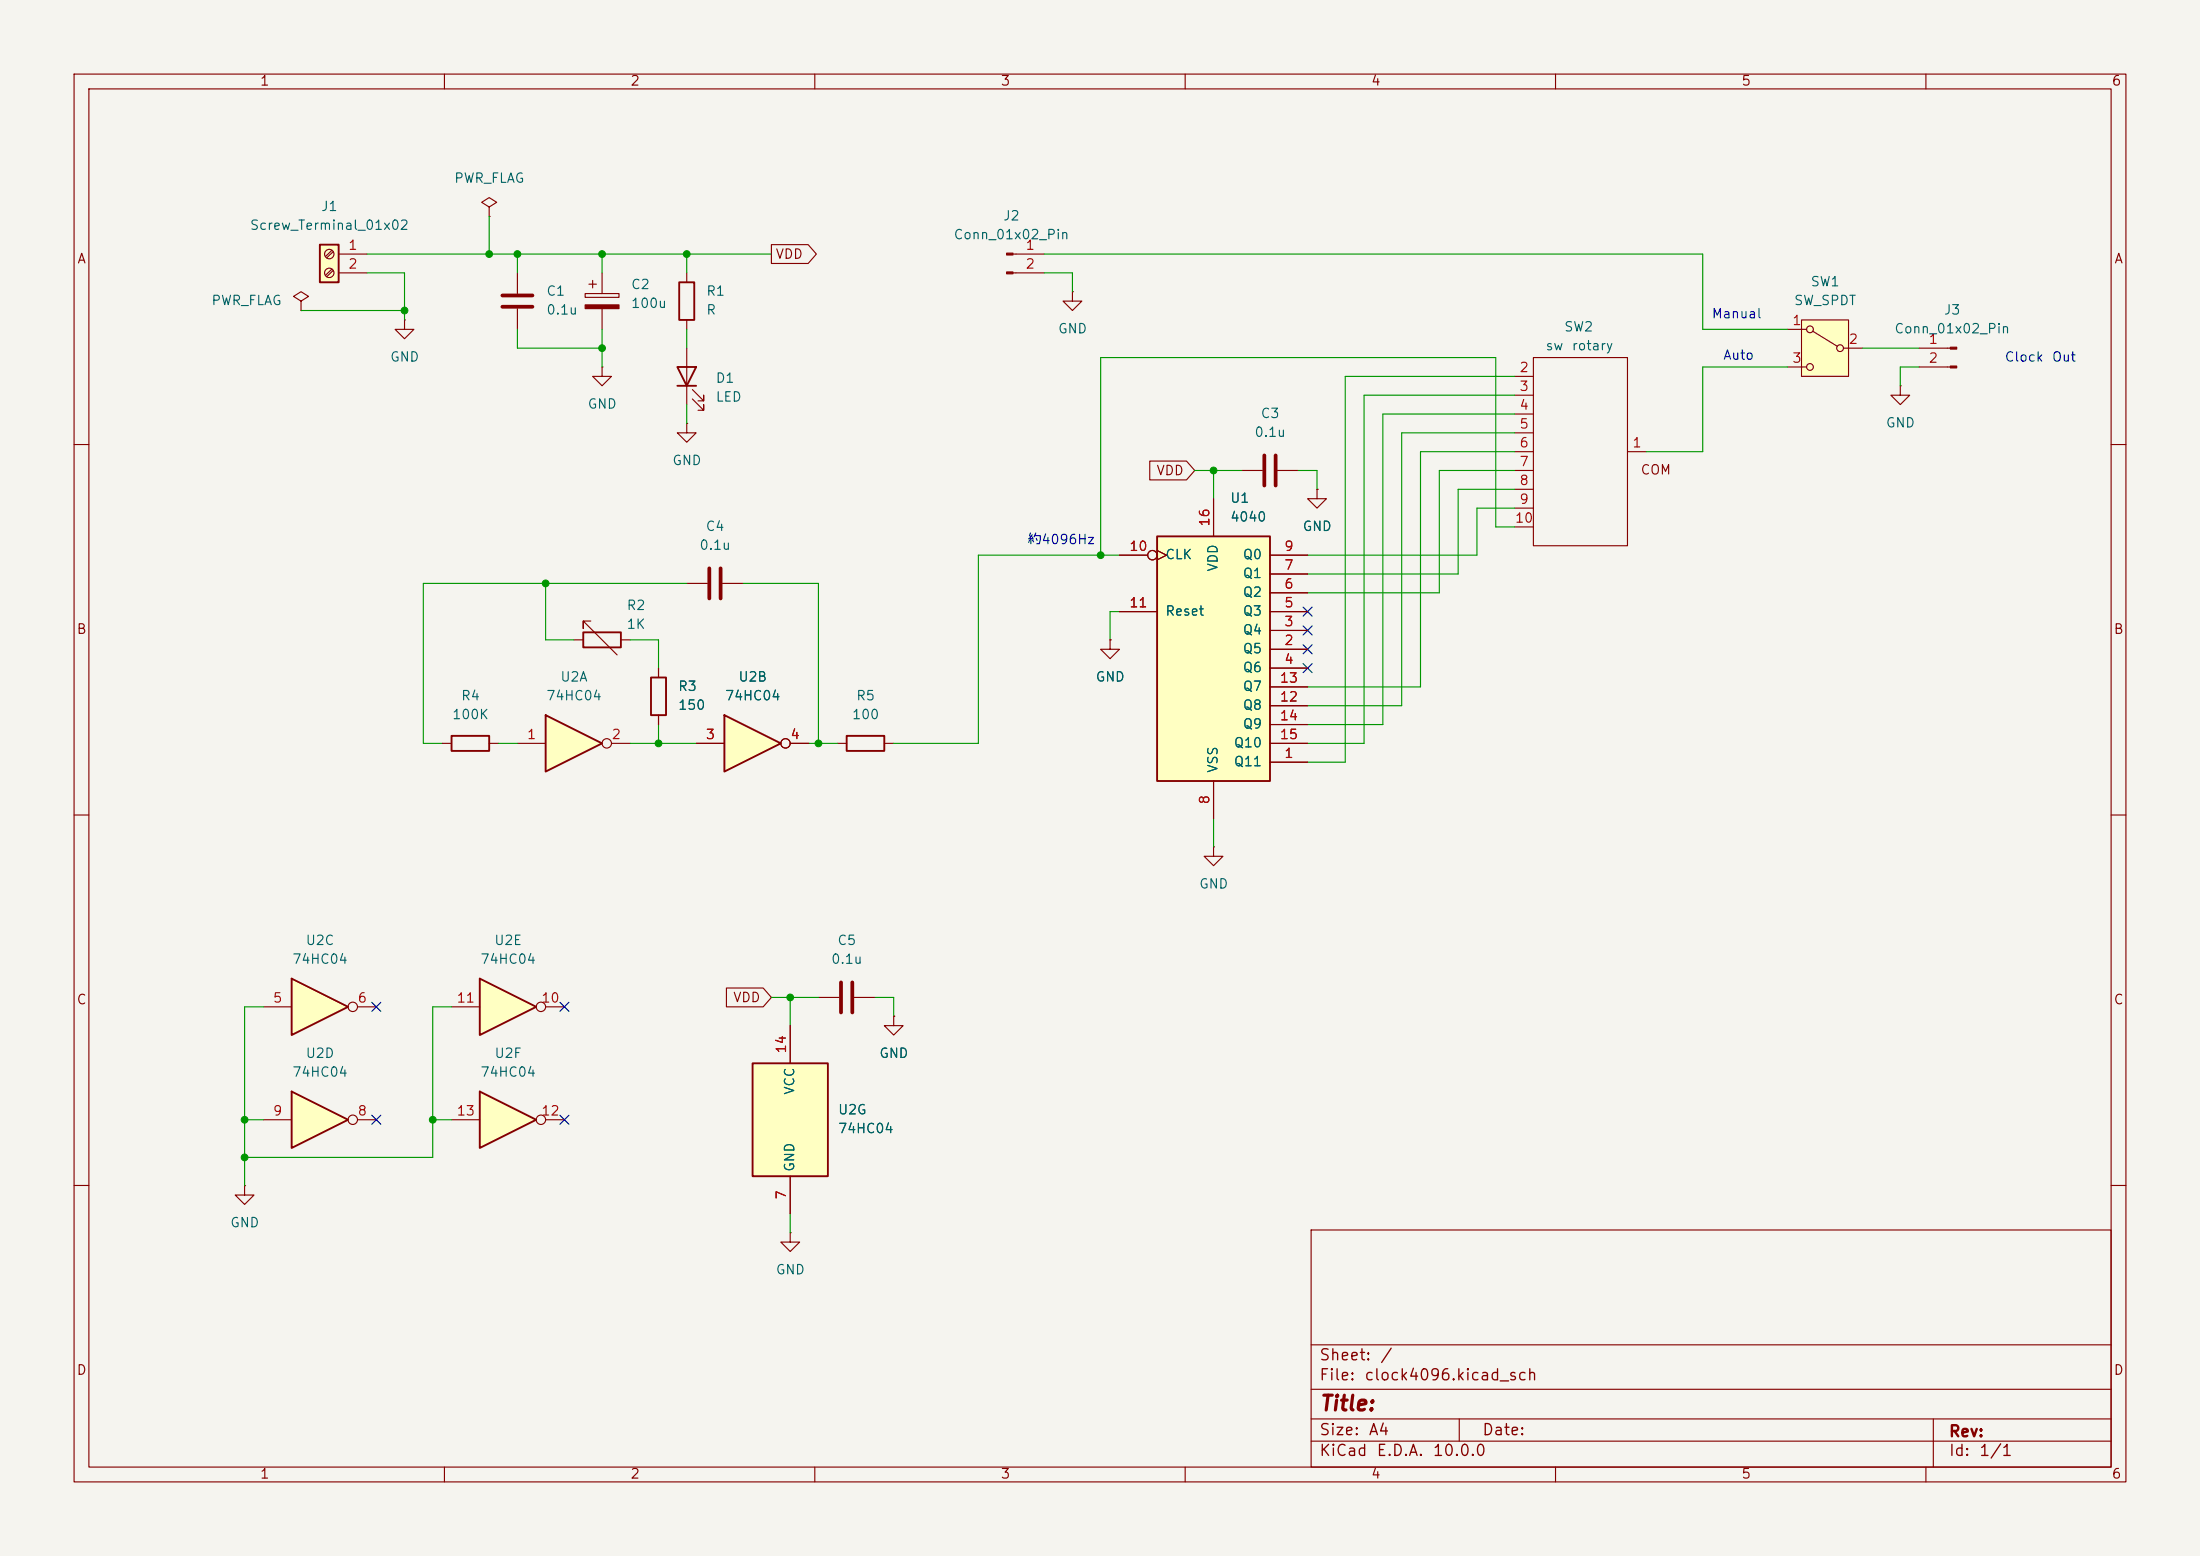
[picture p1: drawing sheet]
<svg xmlns="http://www.w3.org/2000/svg" width="297mm" height="210mm" viewBox="0 0 297 210" stroke-linecap="round" stroke-linejoin="round" font-family="sans-serif">
<path d="M0 0h297v210h-297z" fill="#f5f4ef" stroke="#f5f4ef" stroke-width=".14"/>
<g fill="none" stroke="#840000" stroke-width=".15">
<path d="M10 10h277v190h-277zM12 12h273v186h-273zM60 10v2M110 10v2M160 10v2M210 10v2M260 10v2M92.7 36.8v1.3M92.7 43.2v1.3M204.5 50.8h2.5M204.5 53.3h2.5M204.5 55.9h2.5"/>
<path d="M204.5 58.4h2.5M207 48.3h12.7v25.4h-12.7zM256.5 52.1v1.2h1.3l-1.3 1.3-1.2-1.3h1.2M256.5 52.1h.1M259.1 47h4.2M259.1 49.5h4.2M10 60h2M92.7 78.7h2.8M97.5 78.7h2.8M177.8 66v1.3h1.3l-1.3 1.3-1.3-1.3h1.3M177.8 66h.1M204.5 61h2.5"/>
<path d="M204.5 63.5h2.5M204.5 66h2.5M204.5 68.6h2.5M204.5 71.1h2.5M219.7 61h2.5M285 60h2M10 110h2M285 110h2M10 160h2M177 166h108v32h-108zM285 160h2M60 198v2"/>
<path d="M110 198v2M160 198v2M177 194.5h108M177 191.5h108M177 187.5h108M177 181.5h108M197 191.5v3M210 198v2M260 198v2M261 191.5v6.5"/>
</g>
<path d="M95.8 76.7v4.1M97.3 76.7v4.1" fill="none" stroke="#840000" stroke-width=".51"/>
<path d="M91.7 38.1h2v5.1h-2z" fill="none" stroke="#840000" stroke-width=".25"/>
<g fill="#840000" stroke="#840000" stroke-width=".15">
<path d="M263.3 46.9h.9v.2h-.9z"/>
<path d="M263.3 49.4h.9v.3h-.9z"/>
</g>
<path d="M64.8 132.1l7.6 3.8-7.6 3.8z" fill="#ffffc2"/>
<path d="M64.8 132.1l7.6 3.8-7.6 3.8z" fill="none" stroke="#840000" stroke-width=".25"/>
<g fill="none" stroke="#840000" stroke-width=".15">
<path d="M61 135.9h3.8M73.7 135.9h2.5"/>
<circle cx="73" cy="135.9" r=".63"/>
</g>
<path d="M243.2 43.2h6.4v7.6h-6.4z" fill="#ffffc2"/>
<g fill="none" stroke="#840000" stroke-width=".15">
<path d="M136.8 34.3h4.2M136.8 36.8h4.2M40.6 40.6l1.1-.6-1.1-.6-1 .6 1 .6v1.3M40.6 41.9h.1M241.3 44.5h2.5M241.3 49.5h2.5M243.2 43.2h6.4v7.6h-6.4zM244.7 44.7l3.3 2M248.9 47h2.6M110.5 134.6h2.8M115.3 134.6h2.8"/>
<circle cx="244.3" cy="44.5" r=".46"/>
<circle cx="244.3" cy="49.5" r=".46"/>
<circle cx="248.4" cy="47" r=".46"/>
</g>
<g fill="#840000" stroke="#840000" stroke-width=".15">
<path d="M135.9 34.2h.9v.2h-.9z"/>
<path d="M135.9 36.7h.9v.3h-.9z"/>
</g>
<path d="M113.5 132.6v4.1M115.1 132.6v4.1" fill="none" stroke="#840000" stroke-width=".51"/>
<path d="M97.8 96.5l7.6 3.8-7.6 3.8z" fill="#ffffc2"/>
<path d="M97.8 96.5l7.6 3.8-7.6 3.8zM114.3 99.3h5.1v2h-5.1z" fill="none" stroke="#840000" stroke-width=".25"/>
<g fill="none" stroke="#840000" stroke-width=".15">
<path d="M94 100.3h3.8M106.7 100.3h2.5M113 100.3h1.3M119.4 100.3h1.2"/>
<circle cx="106" cy="100.3" r=".63"/>
</g>
<path d="M64.8 147.3l7.6 3.8-7.6 3.8z" fill="#ffffc2"/>
<path d="M64.8 147.3l7.6 3.8-7.6 3.8z" fill="none" stroke="#840000" stroke-width=".25"/>
<g fill="none" stroke="#840000" stroke-width=".15">
<path d="M61 151.1h3.8M73.7 151.1h2.5"/>
<circle cx="73" cy="151.1" r=".63"/>
</g>
<path d="M43.2 33h2.5v5.1h-2.5z" fill="#ffffc2"/>
<path d="M43.2 33h2.5v5.1h-2.5zM61 99.3h5v2h-5z" fill="none" stroke="#840000" stroke-width=".25"/>
<g fill="none" stroke="#840000" stroke-width=".15">
<path d="M44.8 33.8l-.9 .8M44.8 36.3l-.9 .9M45 34l-.9 .8M45 36.5l-.9 .8M45.7 34.3h3.8M45.7 36.8h3.8M54.6 43.2v1.3h1.3l-1.3 1.2-1.3-1.2h1.3M54.6 43.2h.1M81.3 49.5v1.3h1.2l-1.2 1.3-1.3-1.3h1.3M81.3 49.5h.1M59.7 100.3h1.3M66 100.3h1.3"/>
<path d="M106.7 166.4v1.2h1.2l-1.2 1.3-1.3-1.3h1.3M106.7 166.4h.1"/>
<circle cx="44.4" cy="36.8" r=".63"/>
<circle cx="44.4" cy="34.3" r=".63"/>
</g>
<path d="M101.6 143.5h10.2v15.3h-10.2z" fill="#ffffc2"/>
<path d="M101.6 143.5h10.2v15.3h-10.2z" fill="none" stroke="#840000" stroke-width=".25"/>
<path d="M66 27.9l1.1-.6-1.1-.6-1 .6 1 .6v1.3M66 29.2h.1M106.7 138.4v5.1M120.6 137.2v1.2h1.3l-1.3 1.3-1.2-1.3h1.2M120.6 137.2h.1M106.7 158.8v5" fill="none" stroke="#840000" stroke-width=".15"/>
<path d="M39.4 147.3l7.6 3.8-7.6 3.8z" fill="#ffffc2"/>
<path d="M39.4 147.3l7.6 3.8-7.6 3.8z" fill="none" stroke="#840000" stroke-width=".25"/>
<g fill="none" stroke="#840000" stroke-width=".15">
<path d="M35.6 151.1h3.8M48.3 151.1h2.5"/>
<circle cx="47.6" cy="151.1" r=".63"/>
</g>
<path d="M39.4 132.1l7.6 3.8-7.6 3.8z" fill="#ffffc2"/>
<path d="M39.4 132.1l7.6 3.8-7.6 3.8z" fill="none" stroke="#840000" stroke-width=".25"/>
<g fill="none" stroke="#840000" stroke-width=".15">
<path d="M35.6 135.9h3.8M48.3 135.9h2.5"/>
<circle cx="47.6" cy="135.9" r=".63"/>
</g>
<path d="M73.7 96.5l7.6 3.8-7.6 3.8z" fill="#ffffc2"/>
<path d="M91.4 49.5h2.6l-1.3 2.6zM91.4 52.1h2.6M73.7 96.5l7.6 3.8-7.6 3.8zM78.7 85.3h5.1v2.1h-5.1zM87.9 91.4h2v5.1h-2z" fill="none" stroke="#840000" stroke-width=".25"/>
<g fill="none" stroke="#840000" stroke-width=".15">
<path d="M69.8 36.8v2.8M79 39.6h4.6v.5h-4.6zM79.5 38.4h1M80 37.8v1.1M81.3 36.8v2.8M144.8 39.4v1.2h1.2l-1.2 1.3-1.3-1.3h1.3M144.8 39.4h.1M69.8 41.7v2.8M81.3 41.7v2.8M92.7 57.2v1.2h1.3l-1.3 1.3-1.3-1.3h1.3M92.7 57.2h.1M92.7 47v7.6"/>
<path d="M93.5 53.8l1.5 1.6v-.8v.8h-.8M93.5 52.6l1.5 1.5v-.8v.8h-.8M77.5 86.4h1.2M79.8 83.8h-1.1v1v-1l4.6 4.6M83.8 86.4h1.3M88.9 90.2v1.2M88.9 96.5v1.3M69.8 100.3h3.9M82.5 100.3h2.6M33 160v1.3h1.3l-1.3 1.3-1.3-1.3h1.3M33 160h.1"/>
<circle cx="81.9" cy="100.3" r=".63"/>
</g>
<path d="M67.8 39.9h4.1M67.8 41.4h4.1" fill="none" stroke="#840000" stroke-width=".51"/>
<path d="M79 41.1h4.6v.6h-4.6z" fill="#840000" stroke="#840000" stroke-width=".15"/>
<path d="M156.2 72.4h15.2v33h-15.2z" fill="#ffffc2"/>
<path d="M156.2 72.4h15.2v33h-15.2z" fill="none" stroke="#840000" stroke-width=".25"/>
<g fill="none" stroke="#840000" stroke-width=".15">
<path d="M104.1 33h5l1.1 1.3-1.1 1.3h-5zM151.1 74.9h3.8M155.2 62.2h5l1.1 1.3-1.1 1.3h-5zM156.2 74.3l1.3 .6-1.3 .7M163.8 67.3v5.1M167.6 63.5h2.8M171.4 77.5h5.1M171.4 74.9h5.1M172.5 63.5h2.8M177.8 66h.1M88.9 90.2v1.2M88.9 96.5v1.3"/>
<path d="M149.9 86.4v1.2h1.2l-1.2 1.3-1.3-1.3h1.3M149.9 86.4h.1M151.1 82.6h5.1M171.4 87.6h5.1M171.4 85.1h5.1M171.4 90.2h5.1M171.4 82.6h5.1M171.4 80h5.1M171.4 95.3h5.1M171.4 92.7h5.1M171.4 97.8h5.1M94 100.3h3.8"/>
<path d="M106.7 100.3h2.5M163.8 114.3v1.3h1.3l-1.3 1.2-1.2-1.2h1.2M163.8 114.3h.1M163.8 105.4v5.1M171.4 102.9h5.1M171.4 100.3h5.1M98.1 133.3h4.9l1.1 1.3-1.1 1.3h-4.9zM106.7 138.4v5.1M120.6 137.2h.1M106.7 158.8v5"/>
<circle cx="155.6" cy="74.9" r=".63"/>
<circle cx="106" cy="100.3" r=".63"/>
</g>
<path d="M170.7 61.5v4M172.2 61.5v4" fill="none" stroke="#840000" stroke-width=".51"/>
<g fill="none" stroke="#009600" stroke-width=".15">
<path d="M49.5 34.3h54.6M49.5 36.8h5.1v6.4M66 29.2v5.1M69.8 34.3v2.5M81.3 34.3v2.5M92.7 34.3v2.5M141 34.3h88.9v10.2h11.4M141 36.8h3.8v2.6M40.6 41.9h14M69.8 44.5v2.5h11.5M81.3 44.5v5M92.7 44.5v2.5"/>
<path d="M92.7 54.6v2.6M204.5 58.4h-15.3v36.9h-12.7M204.5 53.3h-20.4v47h-7.6M204.5 50.8h-22.9v52.1h-5.1M204.5 55.9h-17.8v41.9h-10.2M241.3 49.5h-11.4v11.5h-7.7M251.5 47h7.6M259.1 49.5h-2.6v2.6M73.7 78.7v7.7h3.8M92.7 78.7h-35.6v21.6h2.6M100.3 78.7h10.2v21.6M151.1 74.9h-19v25.4h-11.5"/>
<path d="M161.3 63.5h6.3M163.8 63.5v3.8M175.3 63.5h2.5v2.5M204.5 71.1h-2.6v-22.8h-53.3v26.6M204.5 61h-12.7v31.7h-15.3M204.5 68.6h-5.1v6.3h-22.9M204.5 66h-7.7v11.5h-20.3M204.5 63.5h-10.2v16.5h-17.8M85.1 86.4h3.8v3.8M88.9 97.8v2.5M151.1 82.6h-1.2v3.8M67.3 100.3h2.5"/>
<path d="M85.1 100.3h8.9M109.2 100.3h3.8M163.8 110.5v3.8M35.6 135.9h-2.6v24.1M61 135.9h-2.6v20.3h-25.4M104.1 134.6h6.4M106.7 134.6v3.8M118.1 134.6h2.5v2.6M33 151.1h2.6M58.4 151.1h2.6M106.7 163.8v2.6"/>
</g>
<g fill="none" stroke="#000084" stroke-width=".15">
<path d="M175.9 89.6l1.2 1.2M175.9 81.9l1.2 1.3M175.9 84.5l1.2 1.2M175.9 87l1.2 1.2M177.1 89.6l-1.2 1.2M177.1 81.9l-1.2 1.3M177.1 84.5l-1.2 1.2M177.1 87l-1.2 1.2M50.2 135.3l1.2 1.2M51.4 135.3l-1.2 1.2M75.6 135.3l1.2 1.2M76.8 135.3l-1.2 1.2"/>
<path d="M50.2 150.5l1.2 1.2M51.4 150.5l-1.2 1.2M75.6 150.5l1.2 1.2M76.8 150.5l-1.2 1.2"/>
</g>
<g fill="#009600" stroke="#009600" stroke-width=".14">
<circle cx="58.4" cy="151.1" r=".46"/>
<circle cx="106.7" cy="134.6" r=".46"/>
<circle cx="33" cy="151.1" r=".46"/>
<circle cx="33" cy="156.2" r=".46"/>
<circle cx="110.5" cy="100.3" r=".46"/>
<circle cx="88.9" cy="100.3" r=".46"/>
<circle cx="66" cy="34.3" r=".46"/>
<circle cx="69.8" cy="34.3" r=".46"/>
<circle cx="81.3" cy="47" r=".46"/>
<circle cx="54.6" cy="41.9" r=".46"/>
<circle cx="73.7" cy="78.7" r=".46"/>
<circle cx="92.7" cy="34.3" r=".46"/>
<circle cx="81.3" cy="34.3" r=".46"/>
<circle cx="163.8" cy="63.5" r=".46"/>
<circle cx="148.6" cy="74.9" r=".46"/>
</g>
<text font-size="2" fill="#840000" x="178" y="190.9">Title:</text>
<g font-size="1.5" fill="#840000">
<text x="178" y="184">Sheet:</text>
<text x="186.2" y="184">/</text>
<text x="178" y="186.7">File:</text>
<text x="184.1" y="186.7">clock4096.kicad_sch</text>
<text x="178" y="196.9">KiCad</text>
<text x="178" y="194.1">Size:</text>
<text x="184.7" y="194.1">A4</text>
<text x="185.7" y="196.9">E.D.A.</text>
<text x="193.3" y="196.9">10.0.0</text>
<text x="200" y="194.1">Date:</text>
<text x="263" y="194.3">Rev:</text>
<text x="263" y="196.9">Id:</text>
<text x="267.1" y="196.9">1/1</text>
</g>
<g font-size="1.3" fill="#840000">
<text x="35" y="11.9">1</text>
<text x="85" y="11.9">2</text>
<text x="135" y="11.9">3</text>
<text x="185" y="11.9">4</text>
<text x="235" y="11.9">5</text>
<text x="285" y="11.9">6</text>
<text x="10.3" y="35.9">A</text>
<text x="104.6" y="35.2">VDD</text>
<text x="285.3" y="35.9">A</text>
<text x="156" y="64.5">VDD</text>
<text x="221.4" y="64.4">COM</text>
<text x="10.3" y="85.9">B</text>
<text x="285.3" y="85.9">B</text>
<text x="10.3" y="135.9">C</text>
<text x="98.9" y="135.6">VDD</text>
<text x="285.3" y="135.9">C</text>
<text x="10.3" y="185.9">D</text>
<text x="285.3" y="185.9">D</text>
<text x="35" y="199.9">1</text>
<text x="85" y="199.9">2</text>
<text x="135" y="199.9">3</text>
<text x="185" y="199.9">4</text>
<text x="235" y="199.9">5</text>
<text x="285" y="199.9">6</text>
</g>
<g font-size="1.3" fill="#006464">
<text x="43.3" y="28.8">J1</text>
<text x="61.2" y="25">PWR_FLAG</text>
<text x="33.6" y="31.3">Screw_Terminal_01x02</text>
<text x="128.7" y="32.6">Conn_01x02_Pin</text>
<text x="135.3" y="30.1">J2</text>
<text x="28.5" y="41.5">PWR_FLAG</text>
<text x="73.7" y="40.2">C1</text>
<text x="85.1" y="39.3">C2</text>
<text x="85.1" y="41.9">100u</text>
<text x="95.3" y="40.2">R1</text>
<text x="242.1" y="41.5">SW_SPDT</text>
<text x="244.3" y="39">SW1</text>
<text x="73.7" y="42.8">0.1u</text>
<text x="95.3" y="42.8">R</text>
<text x="142.7" y="45.3">GND</text>
<text x="208.6" y="47.6">sw</text>
<text x="211.1" y="45.1">SW2</text>
<text x="212.1" y="47.6">rotary</text>
<text x="255.7" y="45.3">Conn_01x02_Pin</text>
<text x="262.3" y="42.8">J3</text>
<text x="52.6" y="49.1">GND</text>
<text x="96.5" y="52">D1</text>
<text x="79.2" y="55.5">GND</text>
<text x="96.5" y="54.5">LED</text>
<text x="169.3" y="59.3">0.1u</text>
<text x="170.1" y="56.7">C3</text>
<text x="254.5" y="58">GND</text>
<text x="90.7" y="63.1">GND</text>
<text x="95.2" y="72">C4</text>
<text x="166" y="68.2">U1</text>
<text x="166" y="70.7">4040</text>
<text x="175.8" y="72">GND</text>
<text x="94.3" y="74.5">0.1u</text>
<text x="157.2" y="75.8">CLK</text>
<text x="164.7" y="77.2" transform="rotate(-90 164.7 77.2)">VDD</text>
<text x="167.7" y="75.8">Q0</text>
<text x="84.5" y="82.7">R2</text>
<text x="157.2" y="83.4">Reset</text>
<text x="167.7" y="83.4">Q3</text>
<text x="167.7" y="80.9">Q2</text>
<text x="167.7" y="78.3">Q1</text>
<text x="84.5" y="85.2">1K</text>
<text x="167.7" y="88.5">Q5</text>
<text x="167.7" y="86">Q4</text>
<text x="62.2" y="94.8">R4</text>
<text x="73.6" y="94.8">74HC04</text>
<text x="75.6" y="92.3">U2A</text>
<text x="91.4" y="93.6">R3</text>
<text x="97.8" y="94.8">74HC04</text>
<text x="99.6" y="92.3">U2B</text>
<text x="115.5" y="94.8">R5</text>
<text x="147.8" y="92.3">GND</text>
<text x="167.7" y="91">Q6</text>
<text x="167.7" y="93.6">Q7</text>
<text x="60.9" y="97.4">100K</text>
<text x="91.4" y="96.1">150</text>
<text x="114.9" y="97.4">100</text>
<text x="166.5" y="101.2">Q10</text>
<text x="167.7" y="96.1">Q8</text>
<text x="167.7" y="98.7">Q9</text>
<text x="164.7" y="104.4" transform="rotate(-90 164.7 104.4)">VSS</text>
<text x="166.5" y="103.7">Q11</text>
<text x="161.8" y="120.2">GND</text>
<text x="39.4" y="130.4">74HC04</text>
<text x="41.2" y="127.9">U2C</text>
<text x="64.8" y="130.4">74HC04</text>
<text x="66.6" y="127.9">U2E</text>
<text x="112.1" y="130.4">0.1u</text>
<text x="113" y="127.9">C5</text>
<text x="41.2" y="143.1">U2D</text>
<text x="66.7" y="143.1">U2F</text>
<text x="118.6" y="143.1">GND</text>
<text x="39.4" y="145.6">74HC04</text>
<text x="64.8" y="145.6">74HC04</text>
<text x="107.5" y="147.8" transform="rotate(-90 107.5 147.8)">VCC</text>
<text x="113" y="153.3">74HC04</text>
<text x="113" y="150.7">U2G</text>
<text x="107.5" y="158.2" transform="rotate(-90 107.5 158.2)">GND</text>
<text x="31" y="166">GND</text>
<text x="104.6" y="172.3">GND</text>
</g>
<g font-size="1.3" fill="#a90000">
<text x="46.9" y="34">1</text>
<text x="138.4" y="34">1</text>
<text x="46.9" y="36.6">2</text>
<text x="138.4" y="36.6">2</text>
<text x="241.9" y="44.2">1</text>
<text x="249.5" y="46.7">2</text>
<text x="260.3" y="46.7">1</text>
<text x="205" y="50.5">2</text>
<text x="205" y="53.1">3</text>
<text x="241.9" y="49.3">3</text>
<text x="260.3" y="49.3">2</text>
<text x="205" y="55.6">4</text>
<text x="205" y="58.2">5</text>
<text x="205" y="60.7">6</text>
<text x="205" y="63.2">7</text>
<text x="205" y="65.8">8</text>
<text x="220.3" y="60.7">1</text>
<text x="163.6" y="71.2" transform="rotate(-90 163.6 71.2)">16</text>
<text x="204.4" y="70.9">10</text>
<text x="205" y="68.3">9</text>
<text x="152.4" y="74.7">10</text>
<text x="173.3" y="77.2">7</text>
<text x="173.3" y="74.7">9</text>
<text x="152.4" y="82.3">11</text>
<text x="173.3" y="82.3">5</text>
<text x="173.3" y="79.8">6</text>
<text x="173.3" y="87.4">2</text>
<text x="173.3" y="84.8">3</text>
<text x="173.3" y="89.9">4</text>
<text x="172.7" y="95">12</text>
<text x="172.7" y="92.5">13</text>
<text x="71" y="100.1">1</text>
<text x="82.5" y="100.1">2</text>
<text x="95.2" y="100.1">3</text>
<text x="106.6" y="100.1">4</text>
<text x="172.7" y="97.5">14</text>
<text x="172.7" y="100.1">15</text>
<text x="173.3" y="102.6">1</text>
<text x="163.6" y="108.7" transform="rotate(-90 163.6 108.7)">8</text>
<text x="36.8" y="135.6">5</text>
<text x="48.2" y="135.6">6</text>
<text x="61.6" y="135.6">11</text>
<text x="73" y="135.6">10</text>
<text x="106.4" y="142.3" transform="rotate(-90 106.4 142.3)">14</text>
<text x="36.8" y="150.9">9</text>
<text x="48.2" y="150.9">8</text>
<text x="61.6" y="150.9">13</text>
<text x="73" y="150.9">12</text>
<text x="106.4" y="162" transform="rotate(-90 106.4 162)">7</text>
</g>
<g font-size="1.3" fill="#0000c2">
<text x="231" y="43.3">Manual</text>
<text x="232.5" y="48.9">Auto</text>
<text x="270.5" y="49.1">Clock</text>
<text x="276.9" y="49.1">Out</text>
<text x="138.6" y="73.8">約4096Hz</text>
</g>
</svg>
